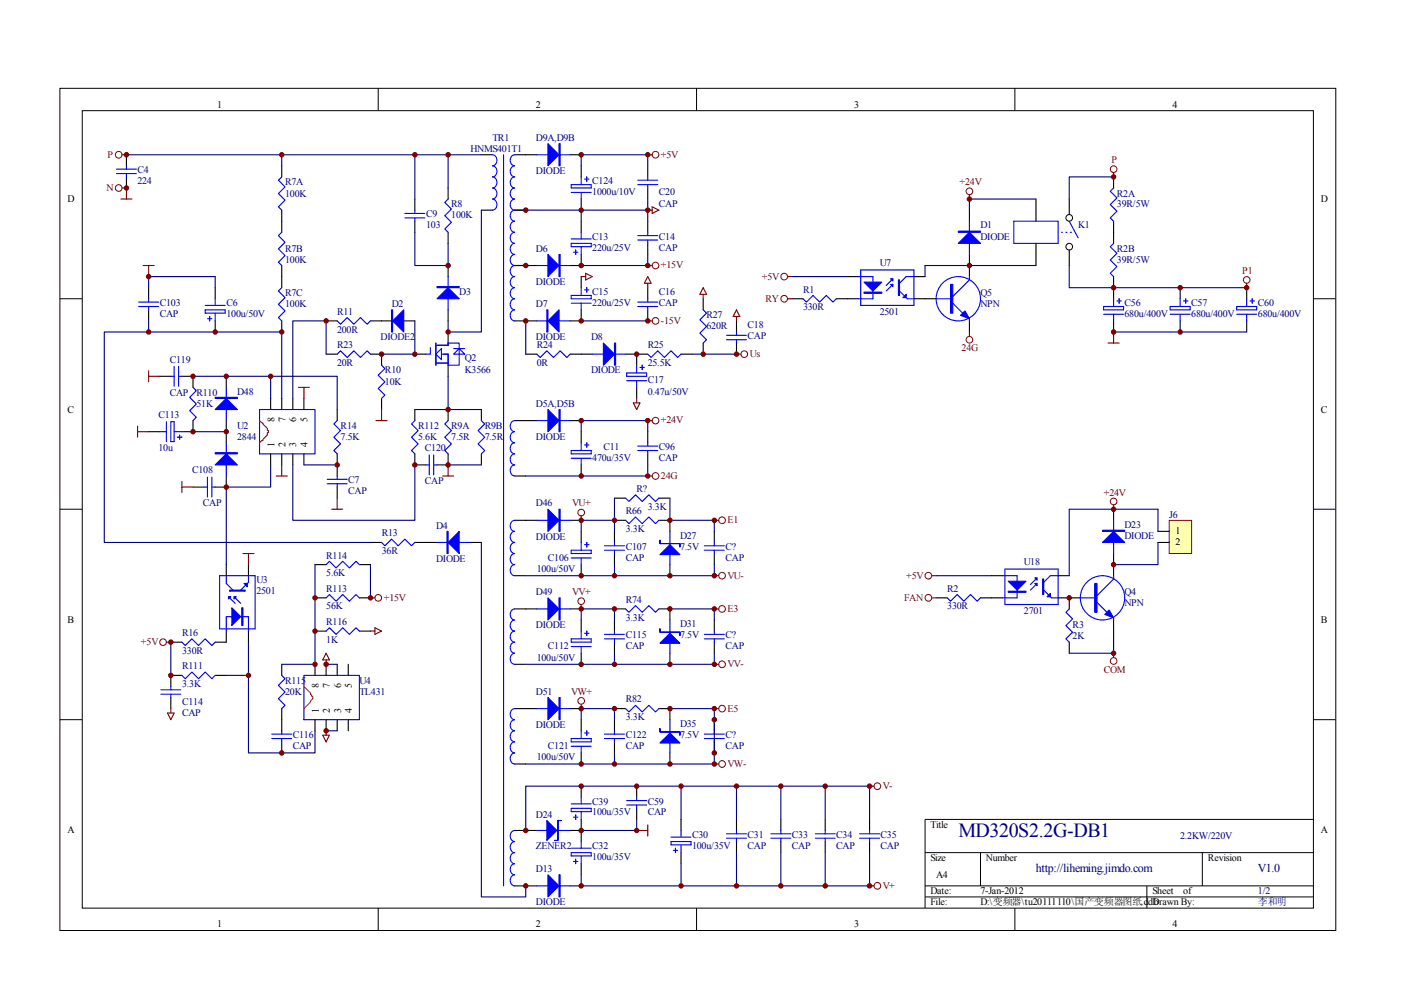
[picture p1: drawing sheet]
<svg xmlns="http://www.w3.org/2000/svg" width="297mm" height="210mm" viewBox="0 0 297 210" stroke-linecap="round" stroke-linejoin="round" font-family="sans-serif">
<g fill="none" stroke="#000" stroke-width=".21">
<path d="M12.7 18.7h270.5v178.6h-270.5zM80.2 18.7v4.7M147.7 18.7v4.7M215.2 18.7v4.7M17.4 23.5h261.1v169h-261.1zM12.7 63.3h4.7M278.4 63.3h4.7M12.7 108h4.7M278.4 108h4.7M12.7 152.6h4.7M278.4 152.6h4.7M278.4 173.7h-82.3v18.8"/>
<path d="M80.2 192.5v4.7M147.7 192.5v4.7M196.1 180.8h82.3M196.1 187.8h82.3M196.1 190.2h82.3M207.9 180.8v7M215.2 192.5v4.7M243.2 187.8v4.7M254.9 180.8v7"/>
</g>
<g fill="none" stroke="#000" stroke-width=".23">
<path d="M26.8 32.8v2.4M26.8 37.5v2.4M59.7 35.2v2.3M95 39.9v2.3M102.1 32.8h2.3M109.1 32.8h4.7M120.9 32.8h2.3M123.2 35.2v2.3M137.3 35.2v2.3M137.3 39.9v2.3M59.7 44.6v4.7M59.7 56.3v4.7"/>
<path d="M88 42.2v2.4M88 46.9v2.4M95 49.3v2.3M95 56.3v2.3M102.1 44.6h2.3M109.1 44.6h2.4M109.1 56.3h4.7M123.2 53.9v2.4h-2.3M123.2 42.2v2.4M123.2 46.9v2.4M123.2 58.6v2.4M137.3 46.9v2.4"/>
<path d="M137.3 51.6v2.3M31.5 61v2.3M31.5 65.7v2.3M33.9 79.8h2.3M38.6 79.8h2.3v2.3M45.6 61v2.3M45.6 68v2.4M48 79.8v2.3M59.7 68v2.4M69.1 68h2.4M69.1 75.1h2.4M78.5 68h4.7"/>
<path d="M78.5 75.1h2.4v2.3M85.6 68h2.4M88 75.1h2.3M95 65.7v2.3M95 70.4v2.3M95 77.4v2.4M109.1 68h4.7M111.5 75.1h2.3M120.9 75.1h4.7M123.2 65.7v2.3h-2.3M132.6 75.1h4.7M135 75.1v2.3"/>
<path d="M137.3 61v2.3M137.3 65.7v2.3M144.4 75.1h2.3M149.1 63.3v2.4M149.1 72.7v2.4M156.2 68v2.4M156.2 72.7v2.4M31.5 91.5h2.4M40.9 89.2v2.3h-2.3M48 89.2v4.7M57.4 84.5v2.3M57.4 96.2v2.4"/>
<path d="M59.7 84.5v2.3M59.7 96.2v2.4M62.1 84.5v2.3M62.1 96.2v2.4M64.4 84.5v2.3M64.4 96.2v2.4M71.5 86.8v2.4M71.5 96.2v4.7M80.9 84.5v2.3M88 86.8v2.4M88 96.2v2.4h2.3M95 86.8v2.4"/>
<path d="M95 96.2v2.4h-2.3M109.1 89.2h4.7M120.9 89.2h2.3M123.2 91.5v2.4M123.2 98.6v2.3M135 82.1v2.4M137.3 91.5v2.4M137.3 96.2v2.4M40.9 103.3h2.4M48 100.9v2.4h-2.4M48 119.7v2.4M52.7 119.7v2.4"/>
<path d="M66.8 119.7h2.3M71.5 103.3v2.3M76.2 119.7h2.3M78.5 115h2.4M88 115h4.7M99.7 115h2.4M109.1 100.9h2.4M109.1 110.3h4.7M120.9 110.3h2.3M123.2 112.7v2.3M123.2 119.7v2.4M130.3 110.3h2.3"/>
<path d="M130.3 112.7v2.3M130.3 117.4v2.3M130.3 105.6h2.3M139.7 110.3h2.3v2.4M139.7 105.6h2.3M142 119.7v2.4M236.1 119.7v2.4M36.2 136.2h2.4M48 133.8v2.4h-2.4M52.7 133.8v2.4M66.8 126.8h2.3M66.8 133.8h2.3"/>
<path d="M76.2 126.8h2.3M76.2 133.8h2.3M109.1 122.1h2.4M109.1 129.1h4.7M120.9 129.1h2.3M123.2 131.5v2.3M123.2 138.5v2.4M130.3 131.5v2.3M130.3 136.2v2.3M130.3 129.1h2.3M139.7 129.1h2.3v2.4M142 138.5v2.4"/>
<path d="M210.2 122.1h2.4M210.2 126.8h2.4M224.3 122.1h2.4M224.3 126.8h4.7M236.1 131.5v2.3M36.2 147.9v2.3M38.6 143.2h-2.4v2.3M45.6 143.2h2.4M59.7 140.9v2.3M59.7 150.2v4.7M59.7 157.3v2.3M66.8 140.9v2.3"/>
<path d="M66.8 152.6v2.3M69.1 140.9v2.3M69.1 152.6v2.3M71.5 140.9v2.3M71.5 152.6v2.3M73.8 140.9v2.3M73.8 152.6v2.3M109.1 140.9h2.4M109.1 150.2h4.7M120.9 150.2h2.3M123.2 152.6v2.3M123.2 159.6v2.4"/>
<path d="M130.3 152.6v2.3M130.3 157.3v2.3M130.3 150.2h2.3M139.7 150.2h2.3v2.4M142 159.6v2.4M109.1 176.1h4.7M109.1 162h2.4M120.9 176.1h2.3M123.2 166.7v2.3M123.2 173.7v4.7M135 166.7v2.3M135 171.4v2.3"/>
<path d="M144.4 173.7v2.4M156.2 173.7v2.4M156.2 178.4v2.4M165.6 173.7v2.4M165.6 178.4v2.4M175 173.7v2.4M175 178.4v2.4M184.4 173.7v2.4M184.4 178.4v2.4M109.1 187.8h4.7M120.9 187.8h2.3M123.2 183.1v2.4"/>
<path d="M144.4 180.8v2.3"/>
</g>
<g fill="none" stroke="#00f" stroke-width=".23">
<path d="M24.7 35.9h4.2M24.7 36.8h4.2M26.8 35.2v.7M26.8 36.8v.7M59.7 37.5l-.7 .7 1.4 1.4-1.4 1.4 1.4 1.4-1.4 1.5 .7 .7M104.4 32.8a1.2 1.2 0 0 1 1 1.2 1.2 1.2 0 0 1-1 1.2 1.2 1.2 0 0 1 1 1.1 1.2 1.2 0 0 1-1 1.2 1.2 1.2 0 0 1 1 1.2 1.2 1.2 0 0 1-1 1.2 1.2 1.2 0 0 1 1 1.1 1.2 1.2 0 0 1-1 1.2 1.2 1.2 0 0 1 1 1.2 1.2 1.2 0 0 1-1 1.2M106.8 32.8v155M109.1 32.8a1.2 1.2 0 0 0-.9 1.2 1.2 1.2 0 0 0 .9 1.2 1.2 1.2 0 0 0-.9 1.1 1.2 1.2 0 0 0 .9 1.2 1.2 1.2 0 0 0-.9 1.2 1.2 1.2 0 0 0 .9 1.2 1.2 1.2 0 0 0-.9 1.1 1.2 1.2 0 0 0 .9 1.2 1.2 1.2 0 0 0-.9 1.2 1.2 1.2 0 0 0 .9 1.2 1.2 1.2 0 0 0-.9 1.1 1.2 1.2 0 0 0 .9 1.2 1.21 1.21 0 0 0-.9 1.2 1.21 1.21 0 0 0 .9 1.2 1.2 1.2 0 0 0-.9 1.1 1.2 1.2 0 0 0 .9 1.2 1.2 1.2 0 0 0-.9 1.2 1.2 1.2 0 0 0 .9 1.1 1.2 1.2 0 0 0-.9 1.2 1.2 1.2 0 0 0 .9 1.2 1.2 1.2 0 0 0-.9 1.2 1.2 1.2 0 0 0 .9 1.1 1.2 1.2 0 0 0-.9 1.2 1.2 1.2 0 0 0 .9 1.2 1.2 1.2 0 0 0-.9 1.2 1.2 1.2 0 0 0 .9 1.1 1.2 1.2 0 0 0-.9 1.2 1.2 1.2 0 0 0 .9 1.2M113.8 32.8h7.1M121.1 39.2h4.2v.7h-4.2zM123.2 37.5v1.7M123.9 38h1"/>
<path d="M124.4 37.5v.9M135.2 39.2h4.3M135.2 38.2h4.3M137.3 37.5v.7M137.3 39.2v.7M59.7 49.3l-.7 .7 1.4 1.4-1.4 1.4 1.4 1.4-1.4 1.4 .7 .7M85.8 45.3h4.3M85.8 46.2h4.3M88 44.6v.7M88 46.2v.7M95 42.2l-.7 .7 1.4 1.4-1.4 1.4 1.4 1.4-1.4 1.4 .7 .8M95 58.6v7.1"/>
<path d="M113.8 56.3h7.1M121.1 51.6h4.2v.7h-4.2zM121.1 40.8h4.2M121.1 50.7h4.2M121.6 53.5h.9M122.1 53v.9M123.2 40.8v1.4M123.2 49.3v1.4M123.2 52.3v1.6M135.2 50h4.3M135.2 50.9h4.3M137.3 49.3v.7"/>
<path d="M137.3 50.9v.7M29.4 64h4.2M29.4 65h4.2M31.5 63.3v.7M31.5 65v.7M36.2 79.8h.7M36.9 77.7v4.2M37.9 79.8h.7M37.9 77.7v4.2M43.5 65.7h4.2v.7h-4.2zM43.5 64.8h4.2M44 67.6h.9"/>
<path d="M44.4 67.1v.9M45.6 63.3v1.5M45.6 66.4v1.6M59.7 61l-.7 .7 1.4 1.4-1.4 1.4 1.4 1.4-1.4 1.4 .7 .7M71.5 68l.7 .7 1.4-1.4 1.4 1.4 1.4-1.4 1.4 1.4 .7-.7M71.5 75.1l.7-.7 1.4 1.4 1.4-1.4 1.4 1.4 1.4-1.4 .7 .7M80.9 77.4l.7 .7-1.4 1.4 1.4 1.5-1.4 1.4 1.4 1.4-.7 .7M91.2 73.7v1.4h-.9M92.4 73.2h2.6v-.5h2.4v4.7h-2.4v-2.3h-1.4M92.4 72.7v4.7M92.4 77h2.6M92.4 75.1l1.2-1.2v2.4z"/>
<path d="M96.2 75.1l1.2-1.2 1.1 1.2zM96.2 73.9h2.3M109.1 65.7a1.2 1.2 0 0 0-.9 1.2 1.2 1.2 0 0 0 .9 1.1M113.8 75.1l.7 .7 1.4-1.4 1.4 1.4 1.5-1.4 1.4 1.4 .7-.7M113.8 68h7.1M121.1 62.6h4.2v.7h-4.2zM121.1 64.3h4.2M123.2 61v1.6M123.2 64.3v1.4M123.9 61.5h1M124.4 61v.9M125.6 75.1h7"/>
<path d="M132.9 79.1h4.2v.7h-4.2zM135 77.4v1.7M135.2 64h4.3M135.2 65h4.3M135.7 77.9h.9M136.2 77.4v1M137.3 75.1l.7 .7 1.5-1.4 1.4 1.4 1.4-1.4 1.4 1.4 .7-.7M137.3 63.3v.7M137.3 65v.7M149.1 65.7l.7 .7-1.4 1.4 1.4 1.4-1.4 1.4 1.4 1.4-.7 .7M154 71.1h4.3M154 72h4.3"/>
<path d="M156.2 70.4v.7M156.2 72v.7M33.9 91.5h1.4M35.3 89.4v4.2M36.2 89.4h.7v4.2h-.7zM36.9 91.5h1.7M37.6 92.7h1M38.1 92.2v1M40.9 82.1l.7 .7-1.4 1.4 1.4 1.5-1.4 1.4 1.4 1.4-.7 .7M48 82.1v7.1M48 93.9v7M55 86.8h11.8v9.4h-11.8z"/>
<path d="M71.5 89.2l-.7 .7 1.4 1.4-1.4 1.4 1.4 1.4-1.4 1.4 .7 .7M88 89.2l-.8 .7 1.5 1.4-1.5 1.4 1.5 1.4-1.5 1.4 .8 .7M90.3 98.6h.7M91 96.5v4.2M91.9 98.6h.8M91.9 96.5v4.2M95 89.2l-.7 .7 1.4 1.4-1.4 1.4 1.4 1.4-1.4 1.4 .7 .7M109.1 96.2a1.2 1.2 0 0 0-.9 1.2 1.2 1.2 0 0 0 .9 1.2 1.2 1.2 0 0 0-.9 1.1 1.2 1.2 0 0 0 .9 1.2M109.1 89.2a1.2 1.2 0 0 0-.9 1.2 1.2 1.2 0 0 0 .9 1.1 1.2 1.2 0 0 0-.9 1.2 1.2 1.2 0 0 0 .9 1.2 1.2 1.2 0 0 0-.9 1.2 1.2 1.2 0 0 0 .9 1.1M113.8 89.2h7.1M121.1 95.5h4.2v.7h-4.2zM121.1 97.2h4.2"/>
<path d="M123.2 93.9v1.6M123.2 97.2v1.4M123.9 94.3h1M124.4 93.9v.9M132.9 80.7h4.2M135 80.7v1.4M135.2 95.5h4.3M135.2 94.6h4.3M137.3 93.9v.7M137.3 95.5v.7M43.3 103.3h.7M44 101.2v4.2"/>
<path d="M44.9 103.3h.7M44.9 101.2v4.2M69.1 119.7l.7-.7 1.5 1.4 1.4-1.4 1.4 1.4 1.4-1.4 .7 .7M69.4 101.6h4.2M69.4 102.6h4.2M71.5 100.9v.7M71.5 102.6v.7M80.9 115l.7 .7 1.4-1.4 1.4 1.4 1.4-1.4 1.4 1.4 .8-.7M92.7 115h7M109.1 110.3a1.2 1.2 0 0 0-.9 1.2 1.2 1.2 0 0 0 .9 1.2 1.2 1.2 0 0 0-.9 1.1 1.2 1.2 0 0 0 .9 1.2 1.2 1.2 0 0 0-.9 1.2 1.2 1.2 0 0 0 .9 1.2 1.2 1.2 0 0 0-.9 1.1 1.2 1.2 0 0 0 .9 1.2 1.2 1.2 0 0 0-.9 1.2 1.2 1.2 0 0 0 .9 1.2M113.8 110.3h7.1M121.1 116.7h4.2v.7h-4.2z"/>
<path d="M121.1 118.3h4.2M123.2 115v1.7M123.2 118.3v1.4M123.9 115.5h1M124.4 115v1M128.2 116.7h4.2M128.2 115.7h4.2M130.3 115v.7M130.3 116.7v.7M132.6 110.3l.7 .7 1.4-1.4 1.5 1.4 1.4-1.4 1.4 1.4 .7-.7M132.6 105.6l.7 .7 1.4-1.4 1.5 1.4 1.4-1.4 1.4 1.4 .7-.7M142 112.7v7"/>
<path d="M38.6 136.2l.7 .7 1.4-1.5 1.4 1.5 1.4-1.5 1.4 1.5 .7-.7M46.6 122.1h7.5v11.2h-7.5zM48 122.1v1.6l1.4 1.4M48 133.8v-3h4.7v3M48.4 126.5l1.5 1.4M49.6 126.5l1.4 1.4M52.7 122.1v1.4l-1.7 1.6M69.1 126.8l.7-.7 1.5 1.4 1.4-1.4 1.4 1.4 1.4-1.4 .7 .7M69.1 133.8l.7-.7 1.5 1.4 1.4-1.4 1.4 1.4 1.4-1.4 .7 .7M109.1 129.1a1.2 1.2 0 0 0-.9 1.2 1.2 1.2 0 0 0 .9 1.2 1.2 1.2 0 0 0-.9 1.1 1.2 1.2 0 0 0 .9 1.2 1.2 1.2 0 0 0-.9 1.2 1.2 1.2 0 0 0 .9 1.2 1.2 1.2 0 0 0-.9 1.1 1.2 1.2 0 0 0 .9 1.2 1.2 1.2 0 0 0-.9 1.2 1.2 1.2 0 0 0 .9 1.2M113.8 129.1h7.1M121.1 135.4h4.2v.8h-4.2z"/>
<path d="M121.1 137.1h4.2M123.2 133.8v1.6M123.2 137.1v1.4M123.9 134.3h1M124.4 133.8v.9M128.2 135.4h4.2M128.2 134.5h4.2M130.3 133.8v.7M130.3 135.4v.8M132.6 129.1l.7 .7 1.4-1.4 1.5 1.4 1.4-1.4 1.4 1.4 .7-.7M142 131.5v7M212.6 122.1h3v4.7h-3"/>
<path d="M213.1 120.7h11.2v7.5h-11.2zM219.9 123.7l-1.4 1.4M219.9 122.5l-1.4 1.4M221.3 125.1l1.6 1.7h1.4M224.3 122.1h-1.6l-1.4 1.4M229 126.8h3.6M232.6 127.7l2.1 2.1M236.1 122.1v.7l-3.5 3.5M236.1 131v.5M34.1 146.3h4.2M34.1 147.2h4.2M36.2 145.5v.8"/>
<path d="M36.2 147.2v.7M38.6 143.2l.7 .7 1.4-1.4 1.4 1.4 1.4-1.4 1.4 1.4 .7-.7M57.6 156.6h4.2M57.6 155.6h4.2M59.7 143.2l.7 .7-1.4 1.4 1.4 1.4-1.4 1.4 1.4 1.4-.7 .7M59.7 154.9v.7M59.7 156.6v.7M64.4 143.2h11.8v9.4h-11.8zM109.1 150.2a1.2 1.2 0 0 0-.9 1.2 1.2 1.2 0 0 0 .9 1.2 1.2 1.2 0 0 0-.9 1.2 1.2 1.2 0 0 0 .9 1.1 1.21 1.21 0 0 0-.9 1.2 1.21 1.21 0 0 0 .9 1.2 1.2 1.2 0 0 0-.9 1.2 1.2 1.2 0 0 0 .9 1.1 1.2 1.2 0 0 0-.9 1.2 1.2 1.2 0 0 0 .9 1.2M113.8 150.2h7.1M121.1 156.6h4.2v.7h-4.2zM121.1 158.2h4.2"/>
<path d="M123.2 154.9v1.7M123.2 158.2v1.4M123.9 155.4h1M124.4 154.9v1M128.2 156.6h4.2M128.2 155.6h4.2M130.3 154.9v.7M130.3 156.6v.7M132.6 150.2l.7 .7 1.4-1.4 1.5 1.4 1.4-1.4 1.4 1.4 .7-.7M142 152.6v7M109.1 176.1a1.2 1.2 0 0 0-.9 1.2 1.2 1.2 0 0 0 .9 1.1 1.2 1.2 0 0 0-.9 1.2 1.2 1.2 0 0 0 .9 1.2 1.2 1.2 0 0 0-.9 1.2 1.2 1.2 0 0 0 .9 1.1 1.2 1.2 0 0 0-.9 1.2 1.2 1.2 0 0 0 .9 1.2 1.2 1.2 0 0 0-.9 1.2 1.2 1.2 0 0 0 .9 1.1M113.8 176.1h7.1"/>
<path d="M121.1 171.4h4.2v.7h-4.2zM121.1 179.8h4.2M121.1 170.4h4.2M121.6 173.3h.9M122.1 172.8v.9M123.2 169v1.4M123.2 172.1v1.6M123.2 178.4v1.4M132.9 170.7h4.2M132.9 169.7h4.2M135 169v.7M135 170.7v.7"/>
<path d="M142.3 178.4h4.2v.7h-4.2zM142.3 177.5h4.2M143.2 179.8v1M144.4 176.1v1.4M144.4 179.1v1.7M154 176.8h4.3M154 177.7h4.3M156.2 176.1v.7M156.2 177.7v.7M163.4 176.8h4.3M163.4 177.7h4.3M165.6 176.1v.7"/>
<path d="M165.6 177.7v.7M172.8 176.8h4.3M172.8 177.7h4.3M175 176.1v.7M175 177.7v.7M182.3 176.8h4.2M182.3 177.7h4.2M184.4 176.1v.7M184.4 177.7v.7M113.8 187.8h7.1M121.1 180.8h4.2v.7h-4.2zM121.6 182.7h.9"/>
<path d="M122.1 182.2v.9M123.2 181.5v1.6M142.7 180.3h1"/>
<circle cx="233.8" cy="126.8" r="4.7"/>
</g>
<g fill="#00f" stroke="#00f" stroke-width=".23">
<path d="M92.7 63.3l2.3-2.3 2.4 2.3z"/>
<path d="M83.2 68l2.4-2.3v4.7z"/>
<path d="M45.6 98.6l2.4-2.4 2.3 2.4z"/>
<path d="M48 84.5l2.3 2.3h-4.7z"/>
<path d="M95 115l2.4-2.3v4.7z"/>
<path d="M49.1 128.9l1.9 1.9-1.9 1.8z"/>
<path d="M48.4 126.5h.5l-.5 .5z"/>
<path d="M49.6 126.5h.5l-.5 .5z"/>
<path d="M51.7 123.7h.7v.7z"/>
<path d="M116.2 30.5l2.3 2.3-2.3 2.4z"/>
<path d="M116.2 53.9l2.3 2.4-2.3 2.3z"/>
<path d="M116.2 68l2.3-2.3v4.7z"/>
<path d="M116.2 86.8l2.3 2.4-2.3 2.3z"/>
<path d="M116.2 108l2.3 2.3-2.3 2.4z"/>
<path d="M127.9 72.7l2.4 2.4-2.4 2.3z"/>
<path d="M139.9 117.6l2.1-2.1 2.2 2.1z"/>
<path d="M116.2 126.8l2.3 2.3-2.3 2.4z"/>
<path d="M139.9 136.4l2.1-2.1 2.2 2.1z"/>
<path d="M116.2 147.9l2.3 2.3-2.3 2.4z"/>
<path d="M139.9 157.5l2.1-2.1 2.2 2.1z"/>
<path d="M115.9 174l2.2 2.1-2.2 2.1z"/>
<path d="M116.2 185.5l2.3 2.3-2.3 2.4z"/>
<path d="M213.8 123.2h3.7l-1.9 1.9z"/>
<path d="M219.4 122.5h.5v.5z"/>
<path d="M219.4 123.7h.5v.5z"/>
<path d="M222.7 125.8v.7h-.7z"/>
<path d="M235.2 129.3l.9 1.7-1.9-.7z"/>
<path d="M92.7 60.8h4.7v.2h-4.7z" fill-rule="evenodd"/>
<path d="M83 65.7h.2v4.7h-.2z" fill-rule="evenodd"/>
<path d="M45.6 96h4.7v.2h-4.7z" fill-rule="evenodd"/>
<path d="M45.6 84.2h4.7v.3h-4.7z" fill-rule="evenodd"/>
<path d="M94.8 112.7h.2v4.7h-.2z" fill-rule="evenodd"/>
<path d="M51.3 128.9h.2v3.7h-.2z" fill-rule="evenodd"/>
<path d="M48.7 125.1h3.3v.2h-3.3z" fill-rule="evenodd"/>
<path d="M118.5 30.5h.3v4.7h-.3z" fill-rule="evenodd"/>
<path d="M118.5 53.9h.3v4.7h-.3z" fill-rule="evenodd"/>
<path d="M115.9 65.7h.3v4.7h-.3z" fill-rule="evenodd"/>
<path d="M118.5 86.8h.3v4.7h-.3z" fill-rule="evenodd"/>
<path d="M118.5 108h.3v4.7h-.3z" fill-rule="evenodd"/>
<path d="M130.3 72.7h.2v4.7h-.2z" fill-rule="evenodd"/>
<path d="M139.9 114.5v.8h4.3v.7v-.7h-4.3z" fill-rule="evenodd"/>
<path d="M118.5 126.8h.3v4.7h-.3z" fill-rule="evenodd"/>
<path d="M139.9 133.3v.7h4.3v.7v-.7h-4.3z" fill-rule="evenodd"/>
<path d="M118.5 147.9h.3v4.7h-.3z" fill-rule="evenodd"/>
<path d="M139.9 154.5v.7h4.3v.7v-.7h-4.3z" fill-rule="evenodd"/>
<path d="M118.3 174v4.2h-.7h.7v-4.2h.7z" fill-rule="evenodd"/>
<path d="M118.5 185.5h.3v4.7h-.3z" fill-rule="evenodd"/>
<path d="M213.8 125.3h3.7v.3h-3.7z" fill-rule="evenodd"/>
<path d="M221.1 122.8h.2v3.3h-.2z" fill-rule="evenodd"/>
<path d="M232.1 123.7h.5v6.1h-.5z" fill-rule="evenodd"/>
</g>
<path d="M55 89.2l.5 .4h.2v.3l.5 .5a.74 .74 0 0 1 .5 .9h.2v.5h-.2a.74 .74 0 0 1-.5 .9l-.5 .5v.2h-.2l-.5 .5M64.4 145.5l.3 .3a3.7 3.7 0 0 1 1.4 1.9h.2a.74 .74 0 0 1-.5 .9v.2l-1.4 1.4" fill="none" stroke="#f00" stroke-width=".23"/>
<g fill="none" stroke="#800000" stroke-width=".21">
<circle cx="25.2" cy="32.8" r=".71"/>
<circle cx="25.2" cy="39.9" r=".71"/>
<circle cx="139" cy="32.8" r=".71"/>
<circle cx="139" cy="56.3" r=".71"/>
<circle cx="139" cy="68" r=".71"/>
<circle cx="157.8" cy="75.1" r=".71"/>
<circle cx="139" cy="89.2" r=".71"/>
<circle cx="123.2" cy="108.7" r=".7"/>
<circle cx="139" cy="100.9" r=".71"/>
<circle cx="153.1" cy="110.3" r=".71"/>
<circle cx="34.6" cy="136.2" r=".7"/>
<circle cx="80.2" cy="126.8" r=".71"/>
<circle cx="123.2" cy="127.5" r=".7"/>
<circle cx="153.1" cy="129.1" r=".71"/>
<circle cx="153.1" cy="122.1" r=".71"/>
<circle cx="123.2" cy="148.6" r=".71"/>
<circle cx="153.1" cy="140.8" r=".71"/>
<circle cx="153.1" cy="150.2" r=".71"/>
<circle cx="153.1" cy="162" r=".71"/>
<circle cx="186" cy="166.7" r=".71"/>
<circle cx="186" cy="187.8" r=".71"/>
</g>
<g fill="none" stroke="#800000" stroke-width=".23">
<path d="M25.9 32.8h.9M25.9 39.9h.9v2.3M137.3 32.8h1M25.6 42.2h2.4M30.3 56.3h2.4M31.5 56.3v2.3M123.2 58.6h1M124.2 57.9l1.4 .7-1.4 .7zM137.3 56.3h1M137.3 44.6h1M137.3 58.6l.7 1.5h-1.4zM138.3 43.9l1.4 .7-1.4 .7z"/>
<path d="M31.5 78.6v2.4M31.5 79.8h2.4M137.3 68h1M137.3 60.1v.9M149.1 61l.7 1.4h-1.4zM149.1 62.4v.9M156.2 65.7l.7 1.4h-1.5zM156.2 67.1v.9M156.2 75.1h.9M29.2 90.4v2.3M29.2 91.5h2.3M59.7 98.6v2.3"/>
<path d="M63.3 82.1h2.3M64.4 82.1v2.4M79.7 89.2h2.4M80.9 86.8v2.4M95 98.6v2.3M134.3 85.4h1.4l-.7 1.4zM135 84.5v.9M137.3 89.2h1M38.6 102.1v2.3M38.6 103.3h2.3M51.5 117.4h2.4M52.7 117.4v2.3"/>
<path d="M58.6 100.9h2.3M70.3 108h2.4M71.5 105.6v2.4M93.8 100.9h2.4M123.2 109.4v.9M137.3 100.9h1M151.4 110.3h1M35.3 136.2h.9M69.1 139.9v1M69.1 138.5l.7 1.4h-1.4zM78.5 133.8h1M78.5 126.8h1"/>
<path d="M79.5 133.1l1.4 .7-1.4 .7zM123.2 128.2v.9M151.4 122.1h1M151.4 129.1h1M35.5 151.2h1.4l-.7 1.4zM36.2 150.2v1M68.4 155.9h1.4l-.7 1.4zM69.1 154.9v1M123.2 149.3v.9M151.4 140.9h1M151.4 150.2h1M135 176.1h2.3"/>
<path d="M137.3 174.9v2.4M151.4 162h1M184.4 166.7h.9M184.4 187.8h.9"/>
</g>
<g fill="none" stroke="#000080" stroke-width=".23">
<path d="M26.8 32.8h75.3M59.7 32.8v2.4M88 32.8v9.4M123.2 35.2v-2.4h14.1v2.4M88 49.3v7h7M102.1 44.6v25.8h-7.1M123.2 44.6v2.3M137.3 53.9v2.4h-14.1M137.3 42.2v4.7M31.5 70.4h28.2v14.1M31.5 61v-2.4h14.1v2.4M31.5 70.4h-9.4v44.6h56.4"/>
<path d="M31.5 68v2.4M40.9 79.8h16.5M69.1 75.1v-7.1h-7v16.5M88 68v7.1h-7.1M95 79.8v7h-7M111.5 68v7.1M123.2 68h14.1M146.7 75.1h9.5M40.9 91.5h7.1M57.4 84.5v-4.7h14.1v7M57.4 98.6v4.7h-9.4v16.4M62.1 98.6v11.7h25.9v-11.7"/>
<path d="M64.4 98.6h7.1M123.2 91.5v-2.3h14.1v2.3M137.3 98.6v2.3h-25.8M66.8 119.7v21.2h-7.1M78.5 119.7v7.1M102.1 115v75.2h9.4v-2.4M123.2 112.7v-2.4h7.1v2.4M130.3 105.6v4.7M130.3 119.7v2.4M142 105.6v4.7M36.2 136.2v7M52.7 136.2v7h-4.7"/>
<path d="M111.5 122.1h30.5M123.2 131.5v-2.4h7.1v2.4M130.3 138.5v2.4M52.7 143.2v16.4h14.1v-4.7M69.1 140.9h2.4M69.1 154.9h2.4M111.5 140.9h30.5M123.2 152.6v-2.4h7.1v2.4M130.3 159.6v2.4M111.5 162h30.5M135 173.7v2.4h-11.8M144.4 166.7v7"/>
<path d="M156.2 166.7v7M165.6 166.7v7M175 173.7v-7h-63.5v9.4M175 166.7h9.4v7M144.4 183.1v4.7M156.2 180.8v7M165.6 180.8v7M175 180.8v7h-51.8v-2.3M184.4 180.8v7h-9.4"/>
</g>
<g fill="#800000" stroke="#800000" stroke-width=".21">
<circle cx="111.5" cy="56.3" r=".47"/>
<circle cx="111.5" cy="68" r=".47"/>
<circle cx="48" cy="103.3" r=".47"/>
<circle cx="71.5" cy="98.6" r=".47"/>
<circle cx="88" cy="98.6" r=".47"/>
<circle cx="69.1" cy="68" r=".47"/>
<circle cx="80.9" cy="75.1" r=".47"/>
<circle cx="57.4" cy="79.8" r=".47"/>
<circle cx="40.9" cy="79.8" r=".47"/>
<circle cx="40.9" cy="91.5" r=".47"/>
<circle cx="48" cy="79.8" r=".47"/>
<circle cx="48" cy="91.5" r=".47"/>
<circle cx="59.7" cy="70.4" r=".47"/>
<circle cx="123.2" cy="32.8" r=".47"/>
<circle cx="123.2" cy="56.3" r=".47"/>
<circle cx="123.2" cy="68" r=".47"/>
<circle cx="135" cy="75.1" r=".47"/>
<circle cx="137.3" cy="68" r=".47"/>
<circle cx="137.3" cy="56.3" r=".47"/>
<circle cx="156.1" cy="75.1" r=".47"/>
<circle cx="149.1" cy="75.1" r=".47"/>
<circle cx="59.7" cy="159.6" r=".47"/>
<circle cx="69.1" cy="154.9" r=".47"/>
<circle cx="69.1" cy="140.8" r=".47"/>
<circle cx="66.8" cy="140.8" r=".47"/>
<circle cx="36.2" cy="143.2" r=".47"/>
<circle cx="66.8" cy="126.8" r=".47"/>
<circle cx="78.5" cy="126.8" r=".47"/>
<circle cx="66.8" cy="133.8" r=".47"/>
<circle cx="52.7" cy="143.2" r=".47"/>
<circle cx="31.5" cy="70.4" r=".47"/>
<circle cx="111.5" cy="176.1" r=".47"/>
<circle cx="135" cy="166.7" r=".47"/>
<circle cx="123.2" cy="166.7" r=".47"/>
<circle cx="123.2" cy="187.8" r=".47"/>
<circle cx="144.4" cy="166.7" r=".47"/>
<circle cx="144.4" cy="187.8" r=".47"/>
<circle cx="156.1" cy="187.8" r=".47"/>
<circle cx="165.6" cy="187.8" r=".47"/>
<circle cx="156.1" cy="166.7" r=".47"/>
<circle cx="165.6" cy="166.7" r=".47"/>
<circle cx="135" cy="176.1" r=".47"/>
<circle cx="123.2" cy="176.1" r=".47"/>
<circle cx="111.5" cy="187.8" r=".47"/>
<circle cx="184.4" cy="166.7" r=".47"/>
<circle cx="175" cy="166.7" r=".47"/>
<circle cx="184.4" cy="187.8" r=".47"/>
<circle cx="175" cy="187.8" r=".47"/>
<circle cx="123.2" cy="122.1" r=".47"/>
<circle cx="130.3" cy="122.1" r=".47"/>
<circle cx="123.2" cy="129.1" r=".47"/>
<circle cx="123.2" cy="140.8" r=".47"/>
<circle cx="130.3" cy="129.1" r=".47"/>
<circle cx="130.3" cy="140.8" r=".47"/>
<circle cx="123.2" cy="150.2" r=".47"/>
<circle cx="123.2" cy="162" r=".47"/>
<circle cx="130.3" cy="150.2" r=".47"/>
<circle cx="130.3" cy="162" r=".47"/>
<circle cx="123.2" cy="110.3" r=".47"/>
<circle cx="130.3" cy="110.3" r=".47"/>
</g>
<path d="M248 110.4h4.6v7h-4.6z" fill="#ffffb0"/>
<g fill="none" stroke="#800000" stroke-width=".21">
<path d="M247.9 110.3h4.7v7.1h-4.7z"/>
<circle cx="236.1" cy="35.9" r=".71"/>
<circle cx="166.3" cy="58.6" r=".71"/>
<circle cx="205.5" cy="40.6" r=".71"/>
<circle cx="264.3" cy="59.3" r=".7"/>
<circle cx="166.3" cy="63.3" r=".71"/>
<circle cx="205.5" cy="72" r=".7"/>
<circle cx="236.1" cy="106.3" r=".71"/>
<circle cx="196.8" cy="126.8" r=".71"/>
<circle cx="196.8" cy="122.1" r=".71"/>
<circle cx="236.1" cy="140.1" r=".71"/>
</g>
<g fill="none" stroke="#000" stroke-width=".23">
<path d="M236.1 37.5v2.4M179.7 58.6h2.3M193.8 58.6h2.3M205.5 44.6v2.3M205.5 53.9v4.7M219.6 42.2v4.7M219.6 51.6v4.7M226.7 42.2v3.3M226.7 53v3.3M236.1 46.9v4.7M236.1 58.6v4.7M167.9 63.3h2.4"/>
<path d="M177.3 63.3h4.7M193.8 63.3h4.7M205.5 68v2.4M236.1 68v2.4M250.2 61v2.3M250.2 68v2.4M264.3 61v2.3M264.3 68v2.4M102.1 86.8v2.4M102.1 96.2v2.4M151.4 112.7v2.3M151.4 117.4v2.3"/>
<path d="M236.1 108v2.3M236.1 117.4v2.3M245.5 112.7h2.4M245.5 115h2.4M151.4 131.5v2.3M151.4 136.2v2.3M198.5 126.8h2.3M207.9 126.8h2.3M226.7 126.8v2.3M226.7 136.2v2.3M151.4 152.6v2.3M151.4 157.3v2.3"/>
</g>
<g fill="none" stroke="#00f" stroke-width=".23">
<path d="M236.1 39.9l-.7 .7 1.4 1.4-1.4 1.4 1.4 1.4-1.4 1.4 .7 .7M182 58.6h3.1v4.7h-3.1M182.5 57.2h11.3v7.6h-11.3zM189.3 59.1l-1.4 1.4M193.8 58.6h-1.7l-1.4 1.5M205.5 58.6v.7l-3.5 3.6M205.5 46.9v7M214.9 46.9h9.4v4.7h-9.4zM225.1 49.3h.2M226 49.3h.2M226.7 46.9l1.9 3.5M226.9 49.3h.3"/>
<path d="M236.1 51.6l-.7 .7 1.4 1.4-1.4 1.4 1.4 1.4-1.4 1.4 .7 .7M170.3 63.3l.7 .7 1.4-1.4 1.4 1.4 1.4-1.4 1.4 1.4 .7-.7M189.3 60.3l-1.4 1.4M190.7 61.7l1.7 1.6h1.4M198.5 63.3h3.5M202 64.3l2.1 2.1M205.5 67.6v.4M234 65h4.2v.7h-4.2zM234 66.6h4.2M236.1 63.3v1.7M236.1 66.6v1.4M236.8 63.8h.9"/>
<path d="M237.3 63.3v1M248.1 66.6h4.2M248.1 65h4.2v.7h-4.2zM250.2 63.3v1.7M250.2 66.6v1.4M250.9 63.8h1M251.4 63.3v1M262.2 66.6h4.2M262.2 65h4.2v.7h-4.2zM264.3 63.3v1.7M264.3 66.6v1.4M265 63.8h1"/>
<path d="M265.5 63.3v1M102.1 89.2l.7 .7-1.4 1.4 1.4 1.4-1.4 1.4 1.4 1.4-.7 .7M149.3 115.7h4.3M149.3 116.7h4.3M151.4 115v.7M151.4 116.7v.7M236.1 110.3v7.1M149.3 134.5h4.3M149.3 135.4h4.3M151.4 133.8v.7M151.4 135.4v.8M200.8 126.8l.7 .7 1.4-1.4 1.5 1.4 1.4-1.4 1.4 1.4 .7-.7"/>
<path d="M226.7 129.1l-.7 .7 1.4 1.4-1.4 1.4 1.4 1.4-1.4 1.4 .7 .8M149.3 155.6h4.3M149.3 156.6h4.3M151.4 154.9v.7M151.4 156.6v.7"/>
<circle cx="203.2" cy="63.3" r="4.7"/>
</g>
<g fill="#00f" stroke="#00f" stroke-width=".23">
<path d="M233.8 115l2.3-2.3 2.4 2.3z"/>
<path d="M183.2 59.8h3.8l-1.9 1.9z"/>
<path d="M188.8 59.1h.5v.5z"/>
<path d="M188.8 60.3h.5v.5z"/>
<path d="M192.1 62.4v.7h-.7z"/>
<path d="M203.6 66.9l1-1 .9 1.7z"/>
<path d="M203.2 51.6l2.3-2.3 2.4 2.3z"/>
<path d="M233.8 112.4h4.7v.3h-4.7z" fill-rule="evenodd"/>
<path d="M183.2 61.9h3.8v.3h-3.8z" fill-rule="evenodd"/>
<path d="M190.5 59.3h.2v3.3h-.2z" fill-rule="evenodd"/>
<path d="M201.5 60.3h.5v6.1h-.5z" fill-rule="evenodd"/>
<path d="M203.2 49h4.7v.3h-4.7z" fill-rule="evenodd"/>
</g>
<path d="M236.1 36.6v.9M167 58.6h.9M205.5 41.3v.9M167 63.3h.9M205.5 70.4v.9M234.9 72.7h2.4M236.1 70.4v2.3M264.3 60.1v.9M236.1 107v1M197.5 122.1h1M197.5 126.8h1M236.1 138.5v.9" fill="none" stroke="#800000" stroke-width=".23"/>
<g fill="none" stroke="#000080" stroke-width=".23">
<path d="M95 32.8v7.1M236.1 37.5h-9.4v4.7M95 51.6v4.7M111.5 44.6h25.8M167.9 58.6h11.8M219.6 42.2h-14.1v2.4M219.6 56.3h-23.5v2.3M226.7 56.3v4.7h37.6M95 68v2.4M236.1 70.4h28.2M95 86.8h7.1M95 98.6h7.1"/>
<path d="M142 110.3h9.4v2.4M151.4 119.7v2.4h-9.4M245.5 115v4.7h-9.4M245.5 112.7v-4.7h-18.8v14.1M142 129.1h9.4v2.4M151.4 138.5v2.4h-9.4M198.5 122.1h11.7M236.1 133.8v4.7h-9.4M142 150.2h9.4v11.8h-9.4"/>
</g>
<g fill="#800000" stroke="#800000" stroke-width=".21">
<circle cx="137.3" cy="32.8" r=".47"/>
<circle cx="137.3" cy="44.6" r=".47"/>
<circle cx="123.2" cy="44.6" r=".47"/>
<circle cx="111.5" cy="44.6" r=".47"/>
<circle cx="36.2" cy="136.2" r=".47"/>
<circle cx="123.2" cy="89.2" r=".47"/>
<circle cx="123.2" cy="100.9" r=".47"/>
<circle cx="137.3" cy="100.9" r=".47"/>
<circle cx="137.3" cy="89.2" r=".47"/>
<circle cx="88" cy="75.1" r=".47"/>
<circle cx="95" cy="86.8" r=".47"/>
<circle cx="95" cy="98.6" r=".47"/>
<circle cx="88" cy="32.8" r=".47"/>
<circle cx="26.8" cy="32.8" r=".47"/>
<circle cx="26.8" cy="39.9" r=".47"/>
<circle cx="59.7" cy="32.8" r=".47"/>
<circle cx="45.6" cy="70.4" r=".47"/>
<circle cx="31.5" cy="58.6" r=".47"/>
<circle cx="95" cy="32.8" r=".47"/>
<circle cx="95" cy="56.3" r=".47"/>
<circle cx="95" cy="70.4" r=".47"/>
<circle cx="205.5" cy="56.3" r=".47"/>
<circle cx="205.5" cy="42.2" r=".47"/>
<circle cx="236.1" cy="37.5" r=".47"/>
<circle cx="236.1" cy="61" r=".47"/>
<circle cx="236.1" cy="70.4" r=".47"/>
<circle cx="250.2" cy="61" r=".47"/>
<circle cx="250.2" cy="70.4" r=".47"/>
<circle cx="264.3" cy="61" r=".47"/>
<circle cx="226.7" cy="126.8" r=".47"/>
<circle cx="236.1" cy="119.7" r=".47"/>
<circle cx="236.1" cy="108" r=".47"/>
<circle cx="236.1" cy="138.5" r=".47"/>
<circle cx="142" cy="162" r=".47"/>
<circle cx="151.4" cy="162" r=".47"/>
<circle cx="151.4" cy="159.6" r=".47"/>
<circle cx="151.4" cy="152.6" r=".47"/>
<circle cx="151.4" cy="150.2" r=".47"/>
<circle cx="142" cy="150.2" r=".47"/>
<circle cx="142" cy="140.8" r=".47"/>
<circle cx="151.4" cy="140.8" r=".47"/>
<circle cx="151.4" cy="129.1" r=".47"/>
<circle cx="142" cy="129.1" r=".47"/>
<circle cx="142" cy="122.1" r=".47"/>
<circle cx="151.4" cy="122.1" r=".47"/>
<circle cx="151.4" cy="110.3" r=".47"/>
<circle cx="142" cy="110.3" r=".47"/>
</g>
<g fill="none" stroke="#000" stroke-width=".21">
<circle cx="226.7" cy="52.3" r=".71"/>
<circle cx="226.7" cy="46.2" r=".71"/>
</g>
<text font-size="4.2" fill="#000080" x="203.2" y="177.4">MD320S2.2G-DB1</text>
<g font-size="2.5" fill="#000080">
<text x="219.6" y="184.8">http://liheming.jimdo.com</text>
<text x="266.7" y="184.8">V1.0</text>
</g>
<g font-size="2.1">
<text x="46.1" y="22.9">1</text>
<text x="113.6" y="22.9">2</text>
<text x="181.1" y="22.9">3</text>
<text x="248.6" y="22.9">4</text>
<text x="14.3" y="42.8">D</text>
<text x="280.1" y="42.8">D</text>
<text x="14.3" y="87.5">C</text>
<text x="58.2" y="89.4" transform="rotate(-90 58.2 89.4)">8</text>
<text x="60.5" y="89.4" transform="rotate(-90 60.5 89.4)">7</text>
<text x="62.8" y="89.4" transform="rotate(-90 62.8 89.4)">6</text>
<text x="65.2" y="89.4" transform="rotate(-90 65.2 89.4)">5</text>
<text x="280.1" y="87.5">C</text>
<text x="58.2" y="94.8" transform="rotate(-90 58.2 94.8)">1</text>
<text x="60.5" y="94.8" transform="rotate(-90 60.5 94.8)">2</text>
<text x="62.8" y="94.8" transform="rotate(-90 62.8 94.8)">3</text>
<text x="65.2" y="94.8" transform="rotate(-90 65.2 94.8)">4</text>
<text x="249.3" y="113.3">1</text>
<text x="249.3" y="115.6">2</text>
<text x="14.3" y="132.1">B</text>
<text x="280.1" y="132.1">B</text>
<text x="67.6" y="145.8" transform="rotate(-90 67.6 145.8)">8</text>
<text x="69.9" y="145.8" transform="rotate(-90 69.9 145.8)">7</text>
<text x="72.3" y="145.8" transform="rotate(-90 72.3 145.8)">6</text>
<text x="74.6" y="145.8" transform="rotate(-90 74.6 145.8)">5</text>
<text x="67.6" y="151.2" transform="rotate(-90 67.6 151.2)">1</text>
<text x="69.9" y="151.2" transform="rotate(-90 69.9 151.2)">2</text>
<text x="72.3" y="151.2" transform="rotate(-90 72.3 151.2)">3</text>
<text x="74.6" y="151.2" transform="rotate(-90 74.6 151.2)">4</text>
<text x="14.3" y="176.7">A</text>
<text x="197.3" y="175.5">Title</text>
<text x="280.1" y="176.7">A</text>
<text x="197.3" y="182.6">Size</text>
<text x="209" y="182.6">Number</text>
<text x="256.1" y="182.6">Revision</text>
<text x="197.3" y="189.6">Date:</text>
<text x="197.3" y="192">File:</text>
<text x="198.5" y="186.1">A4</text>
<text x="207.9" y="189.6">7-Jan-2012</text>
<text x="207.9" y="192">D:\变频器\tu20111110\国产变频器图纸.ddb</text>
<text x="244.3" y="189.6">Sheet</text>
<text x="244.3" y="192">Drawn By:</text>
<text x="250.9" y="189.6">of</text>
<text x="46.1" y="196.6">1</text>
<text x="113.6" y="196.6">2</text>
<text x="181.1" y="196.6">3</text>
<text x="248.6" y="196.6">4</text>
</g>
<g font-size="2.1" fill="#000080">
<text x="104.4" y="29.9">TR1</text>
<text x="113.6" y="29.9">D9A,D9B</text>
<text x="99.7" y="32.3">HNMS401T1</text>
<text x="29.1" y="36.7">C4</text>
<text x="29.1" y="39">224</text>
<text x="60.5" y="39.3">R7A</text>
<text x="60.5" y="41.7">100K</text>
<text x="113.6" y="36.9">DIODE</text>
<text x="125.6" y="39">C124</text>
<text x="125.6" y="41.4">1000u/10V</text>
<text x="139.7" y="41.4">C20</text>
<text x="236.8" y="41.7">R2A</text>
<text x="90.3" y="46.1">C9</text>
<text x="95.7" y="44">R8</text>
<text x="95.7" y="46.3">100K</text>
<text x="139.7" y="43.8">CAP</text>
<text x="236.8" y="44">39R/5W</text>
<text x="60.5" y="53.4">R7B</text>
<text x="90.3" y="48.4">103</text>
<text x="113.6" y="53.4">D6</text>
<text x="125.6" y="50.8">C13</text>
<text x="125.6" y="53.2">220u/25V</text>
<text x="139.7" y="50.8">C14</text>
<text x="139.7" y="53.2">CAP</text>
<text x="207.9" y="48.4">D1</text>
<text x="207.9" y="50.8">DIODE</text>
<text x="228.6" y="48.4">K1</text>
<text x="236.8" y="53.4">R2B</text>
<text x="60.5" y="55.7">100K</text>
<text x="186.5" y="56.4">U7</text>
<text x="236.8" y="55.7">39R/5W</text>
<text x="33.9" y="64.9">C103</text>
<text x="48" y="64.9">C6</text>
<text x="60.5" y="62.8">R7C</text>
<text x="60.5" y="65.1">100K</text>
<text x="83.1" y="65.1">D2</text>
<text x="97.4" y="62.5">D3</text>
<text x="113.6" y="60.5">DIODE</text>
<text x="113.6" y="65.1">D7</text>
<text x="125.6" y="62.5">C15</text>
<text x="125.6" y="64.9">220u/25V</text>
<text x="139.7" y="62.5">C16</text>
<text x="139.7" y="64.9">CAP</text>
<text x="170.3" y="62.1">R1</text>
<text x="170.3" y="65.8">330R</text>
<text x="207.9" y="62.8">Q5</text>
<text x="207.9" y="65.1">NPN</text>
<text x="238.4" y="64.9">C56</text>
<text x="252.6" y="64.9">C57</text>
<text x="266.7" y="64.9">C60</text>
<text x="33.9" y="67.2">CAP</text>
<text x="48" y="67.2">100u/50V</text>
<text x="71.5" y="66.7">R11</text>
<text x="71.5" y="70.5">200R</text>
<text x="149.8" y="67.5">R27</text>
<text x="149.8" y="69.8">620R</text>
<text x="158.5" y="69.6">C18</text>
<text x="158.5" y="71.9">CAP</text>
<text x="186.5" y="66.7">2501</text>
<text x="238.4" y="67.2">680u/400V</text>
<text x="252.6" y="67.2">680u/400V</text>
<text x="266.7" y="67.2">680u/400V</text>
<text x="36" y="76.9">C119</text>
<text x="71.5" y="73.8">R23</text>
<text x="71.5" y="77.6">20R</text>
<text x="80.7" y="72.2">DIODE2</text>
<text x="98.6" y="76.6">Q2</text>
<text x="113.6" y="72.2">DIODE</text>
<text x="113.8" y="73.8">R24</text>
<text x="113.8" y="77.6">0R</text>
<text x="125.3" y="72.2">D8</text>
<text x="137.3" y="73.8">R25</text>
<text x="137.3" y="77.6">25.5K</text>
<text x="36" y="83.9">CAP</text>
<text x="41.7" y="83.9">R110</text>
<text x="50.3" y="83.7">D48</text>
<text x="81.6" y="79.2">R10</text>
<text x="81.6" y="81.5">10K</text>
<text x="98.6" y="79">K3566</text>
<text x="125.3" y="79.2">DIODE</text>
<text x="137.3" y="81.3">C17</text>
<text x="137.3" y="83.7">0.47u/50V</text>
<text x="33.6" y="88.6">C113</text>
<text x="41.7" y="86.3">51K</text>
<text x="113.6" y="86.3">D5A,D5B</text>
<text x="33.6" y="95.7">10u</text>
<text x="50.3" y="90.9">U2</text>
<text x="50.3" y="93.3">2844</text>
<text x="72.2" y="90.9">R14</text>
<text x="72.2" y="93.3">7.5K</text>
<text x="88.6" y="90.9">R112</text>
<text x="88.6" y="93.3">5.6K</text>
<text x="90.1" y="95.7">C120</text>
<text x="95.7" y="90.9">R9A</text>
<text x="95.7" y="93.3">7.5R</text>
<text x="102.8" y="90.9">R9B</text>
<text x="102.8" y="93.3">7.5R</text>
<text x="113.6" y="93.3">DIODE</text>
<text x="127.9" y="95.4">C11</text>
<text x="139.7" y="95.4">C96</text>
<text x="40.7" y="100.3">C108</text>
<text x="125.6" y="97.8">470u/35V</text>
<text x="139.7" y="97.8">CAP</text>
<text x="43" y="107.4">CAP</text>
<text x="73.8" y="102.5">C7</text>
<text x="73.8" y="104.8">CAP</text>
<text x="90.1" y="102.7">CAP</text>
<text x="113.6" y="107.4">D46</text>
<text x="135" y="104.3">R?</text>
<text x="80.9" y="113.7">R13</text>
<text x="92.5" y="112.1">D4</text>
<text x="132.7" y="109.1">R66</text>
<text x="132.7" y="112.8">3.3K</text>
<text x="137.3" y="108.1">3.3K</text>
<text x="238.4" y="111.9">D23</text>
<text x="247.9" y="109.7">J6</text>
<text x="69.2" y="118.5">R114</text>
<text x="80.9" y="117.5">36R</text>
<text x="92.5" y="119.1">DIODE</text>
<text x="113.6" y="114.5">DIODE</text>
<text x="116.2" y="118.9">C106</text>
<text x="132.7" y="116.6">C107</text>
<text x="132.7" y="118.9">CAP</text>
<text x="144.2" y="114.2">D27</text>
<text x="144.2" y="116.6">7.5V</text>
<text x="153.8" y="116.6">C?</text>
<text x="153.8" y="118.9">CAP</text>
<text x="217.1" y="119.8">U18</text>
<text x="238.4" y="114.2">DIODE</text>
<text x="54.4" y="123.6">U3</text>
<text x="54.4" y="125.9">2501</text>
<text x="69.2" y="122.2">5.6K</text>
<text x="69.2" y="125.5">R113</text>
<text x="113.8" y="121.3">100u/50V</text>
<text x="200.8" y="125.5">R2</text>
<text x="69.2" y="129.2">56K</text>
<text x="113.6" y="126.2">D49</text>
<text x="132.7" y="127.9">R74</text>
<text x="132.7" y="131.6">3.3K</text>
<text x="200.8" y="129.2">330R</text>
<text x="217.1" y="130.1">2701</text>
<text x="238.4" y="126.2">Q4</text>
<text x="238.4" y="128.5">NPN</text>
<text x="38.6" y="134.9">R16</text>
<text x="69.2" y="132.5">R116</text>
<text x="69.2" y="136.3">1K</text>
<text x="113.6" y="133.2">DIODE</text>
<text x="116.2" y="137.7">C112</text>
<text x="132.7" y="135.3">C115</text>
<text x="132.7" y="137.7">CAP</text>
<text x="144.2" y="133">D31</text>
<text x="144.2" y="135.3">7.5V</text>
<text x="153.8" y="135.3">C?</text>
<text x="153.8" y="137.7">CAP</text>
<text x="227.4" y="133.2">R3</text>
<text x="227.4" y="135.6">2K</text>
<text x="38.6" y="138.6">330R</text>
<text x="38.6" y="141.9">R111</text>
<text x="113.8" y="140.1">100u/50V</text>
<text x="38.6" y="145.7">3.3K</text>
<text x="38.6" y="149.5">C114</text>
<text x="60.5" y="145">R115</text>
<text x="60.5" y="147.3">20K</text>
<text x="76.2" y="145">U4</text>
<text x="76.2" y="147.3">TL431</text>
<text x="113.6" y="147.3">D51</text>
<text x="132.7" y="148.9">R82</text>
<text x="38.6" y="151.8">CAP</text>
<text x="113.6" y="154.4">DIODE</text>
<text x="132.7" y="152.8">3.3K</text>
<text x="144.2" y="154.1">D35</text>
<text x="62.1" y="156.5">C116</text>
<text x="62.1" y="158.8">CAP</text>
<text x="113.8" y="161.2">100u/50V</text>
<text x="116.2" y="158.8">C121</text>
<text x="132.7" y="156.5">C122</text>
<text x="132.7" y="158.8">CAP</text>
<text x="144.2" y="156.5">7.5V</text>
<text x="153.8" y="156.5">C?</text>
<text x="153.8" y="158.8">CAP</text>
<text x="113.6" y="173.4">D24</text>
<text x="125.6" y="170.6">C39</text>
<text x="125.6" y="172.9">100u/35V</text>
<text x="137.3" y="170.6">C59</text>
<text x="137.3" y="172.9">CAP</text>
<text x="146.7" y="177.6">C30</text>
<text x="158.5" y="177.6">C31</text>
<text x="167.9" y="177.6">C33</text>
<text x="177.3" y="177.6">C34</text>
<text x="186.7" y="177.6">C35</text>
<text x="250.2" y="177.9">2.2KW/220V</text>
<text x="113.6" y="180">ZENER2</text>
<text x="113.6" y="184.9">D13</text>
<text x="125.6" y="180">C32</text>
<text x="125.6" y="182.3">100u/35V</text>
<text x="146.7" y="180">100u/35V</text>
<text x="158.5" y="180">CAP</text>
<text x="167.9" y="180">CAP</text>
<text x="177.3" y="180">CAP</text>
<text x="186.7" y="180">CAP</text>
<text x="113.6" y="192">DIODE</text>
<text x="266.7" y="192">李和明</text>
<text x="266.7" y="189.6">1/2</text>
</g>
<g font-size="2.1" fill="#800000">
<text x="22.8" y="33.5">P</text>
<text x="140.1" y="33.5">+5V</text>
<text x="235.6" y="34.6">P</text>
<text x="22.6" y="40.5">N</text>
<text x="203.5" y="39.3">+24V</text>
<text x="140.1" y="56.9">+15V</text>
<text x="161.5" y="59.3">+5V</text>
<text x="263.4" y="58.1">P1</text>
<text x="162.3" y="63.9">RY</text>
<text x="140.1" y="68.7">-15V</text>
<text x="159" y="75.7">Us</text>
<text x="203.9" y="74.5">24G</text>
<text x="140.1" y="89.8">+24V</text>
<text x="140.1" y="101.5">24G</text>
<text x="121.3" y="107.4">VU+</text>
<text x="234" y="105.1">+24V</text>
<text x="154.3" y="110.9">E1</text>
<text x="154.3" y="122.7">VU-</text>
<text x="192.1" y="122.7">+5V</text>
<text x="81.4" y="127.4">+15V</text>
<text x="121.3" y="126.2">VV+</text>
<text x="154.3" y="129.7">E3</text>
<text x="191.7" y="127.4">FAN</text>
<text x="29.9" y="136.8">+5V</text>
<text x="154.3" y="141.5">VV-</text>
<text x="234" y="142.6">COM</text>
<text x="121.1" y="147.3">VW+</text>
<text x="154.3" y="150.9">E5</text>
<text x="154.3" y="162.6">VW-</text>
<text x="187.2" y="167.3">V-</text>
<text x="187.2" y="188.4">V+</text>
</g>
</svg>
